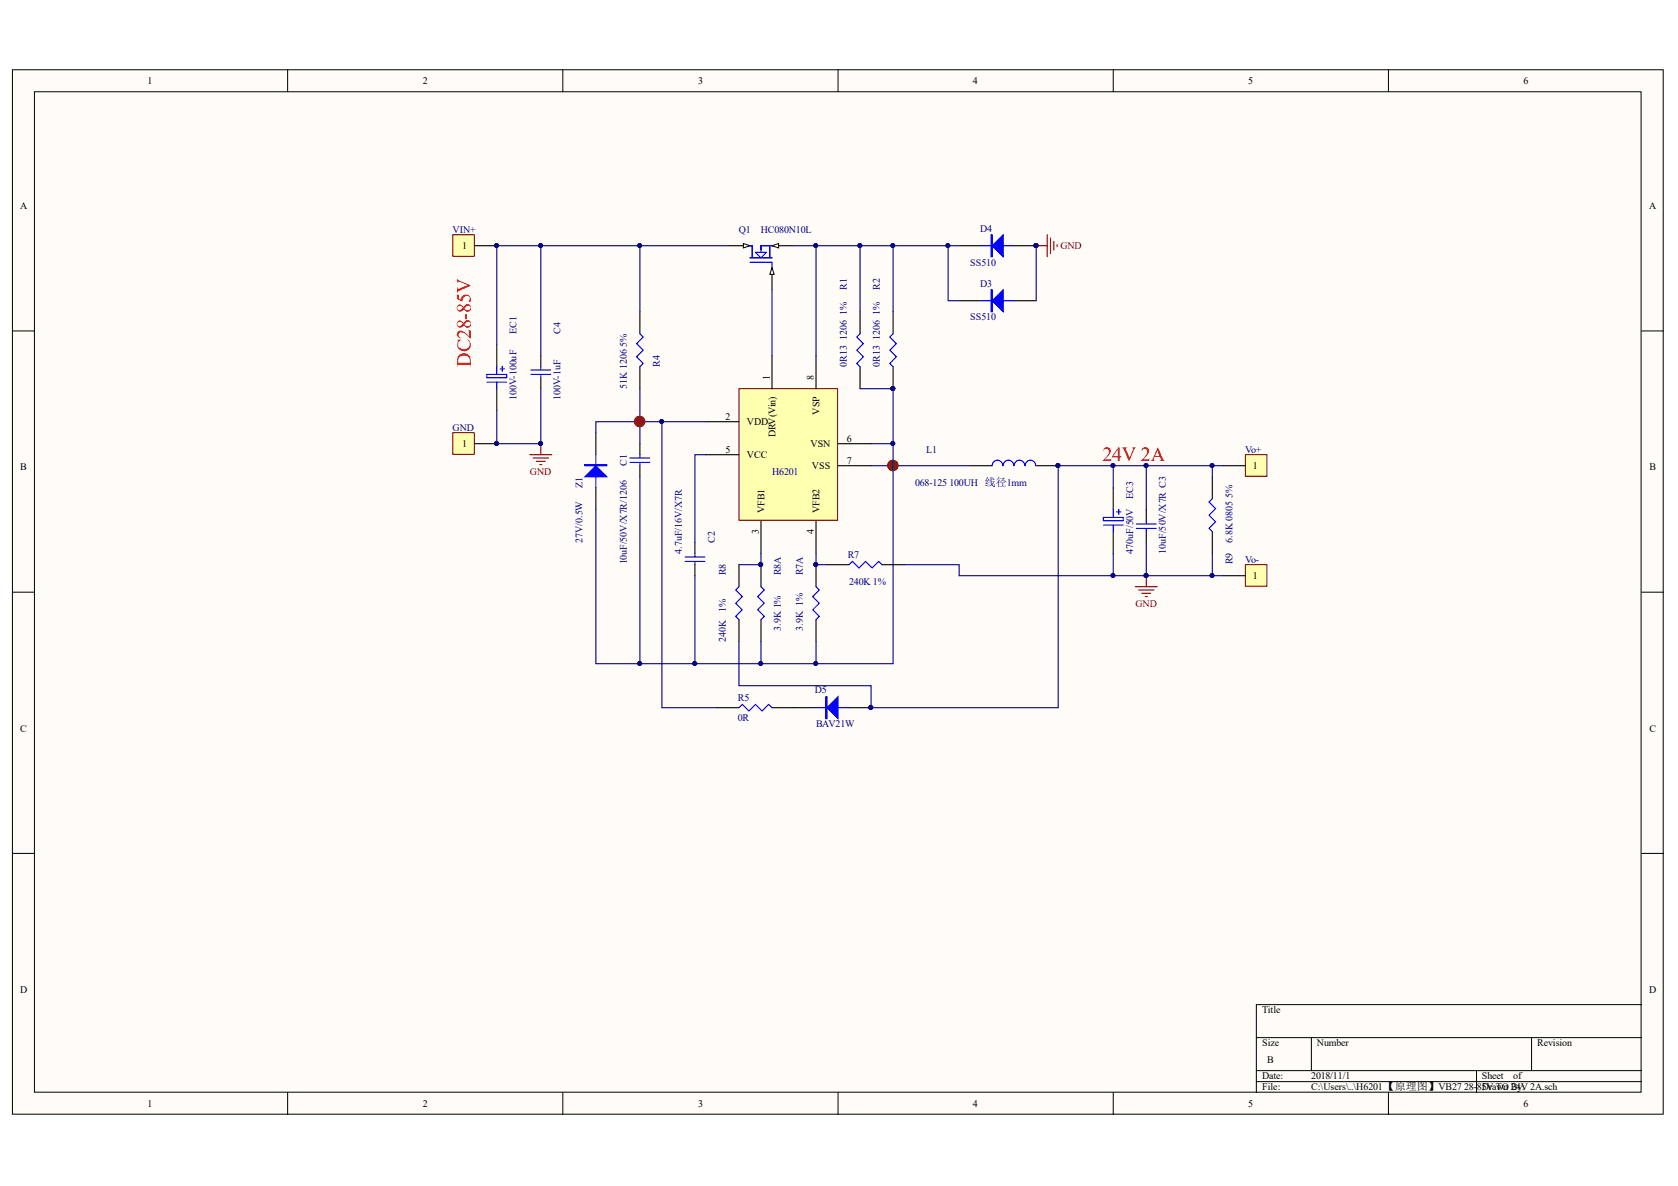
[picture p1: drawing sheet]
<svg xmlns="http://www.w3.org/2000/svg" width="297mm" height="210mm" viewBox="0 0 297 210" stroke-linecap="round" stroke-linejoin="round" font-family="sans-serif">
<g fill="#fffcf8" stroke="#000" stroke-width=".18">
<path d="M2.2 12.3h292.2v184.9h-292.2z"/>
<path d="M6.1 16.2h284.4v177.1h-284.4z"/>
</g>
<g fill="none" stroke="#000" stroke-width=".18">
<path d="M50.9 12.3v3.9M99.6 12.3v3.9M148.3 12.3v3.9M197.1 12.3v3.9M245.8 12.3v3.9M2.2 58.6h3.9M290.6 58.6h3.9M2.2 104.8h3.9M290.6 104.8h3.9M2.2 151h3.9M290.6 151h3.9M290.6 177.8h-68.2v15.6"/>
<path d="M50.9 193.4v3.9M99.6 193.4v3.9M148.3 193.4v3.9M197.1 193.4v3.9M222.4 183.6h68.2M222.4 189.5h68.2M222.4 191.4h68.2M232.1 183.6v5.9M245.8 193.4v3.9M261.4 189.5v3.9M271.1 183.6v5.9"/>
</g>
<g fill="#000080" stroke="#000080" stroke-width=".18">
<circle cx="113.2" cy="74.6" r=".35"/>
<circle cx="158" cy="82.4" r=".35"/>
</g>
<path d="M136.7 47.4v3.9" fill="none" stroke="#000" stroke-width=".2"/>
<path d="M136.7 47.4l.3 1.2h-.7z" fill="#fffcf8"/>
<path d="M136.7 47.4l.3 1.2h-.7z" fill="none" stroke="#000" stroke-width=".18"/>
<path d="M128.9 43.5h3.9" fill="none" stroke="#000" stroke-width=".2"/>
<path d="M131.6 43.1l1.2 .4-1.2 .4z" fill="#fffcf8"/>
<path d="M131.6 43.1l1.2 .4-1.2 .4z" fill="none" stroke="#000" stroke-width=".18"/>
<path d="M136.7 43.5h3.9" fill="none" stroke="#000" stroke-width=".2"/>
<path d="M136.7 43.5l1.1-.4v.8z" fill="#fffcf8"/>
<path d="M136.7 43.5l1.1-.4v.8z" fill="none" stroke="#000" stroke-width=".18"/>
<path d="M113.3 59.1l.6 .5-1.2 1.2 1.2 1.2-1.2 1.2 1.2 1.1-.6 .6M132.8 45.6h3.9M132.8 43.5h.3v2.1M132.8 46.4h3.9v1M133.7 44.7h2l-1 .9zM136.3 43.5v2.1M136.7 43.5h-2v1.2M173.7 43.5h5.8M175.4 41.5h.2v3.9h-.2z" fill="none" stroke="#00f" stroke-width=".2"/>
<path d="M113.3 55.2v3.9M169.8 43.5h3.9M179.5 43.5h3.9M113.3 64.9v3.9" fill="none" stroke="#000" stroke-width=".2"/>
<circle cx="183.4" cy="43.5" r=".35" fill="#000080" stroke="#000080" stroke-width=".18"/>
<path d="M175.5 41.5v3.9" fill="none" stroke="#00f" stroke-width=".19"/>
<path d="M175.6 43.5l2-2v3.9z" fill="#00f"/>
<g fill="none" stroke="#00f" stroke-width=".2">
<path d="M175.6 43.5l2-2v3.9zM86.2 66.3h3.5v.6h-3.5zM86.2 67.6h3.5M87.9 64.9v1.4M87.9 67.6v1.2M88.5 65.3h.8M88.9 64.9v.8M94 66.3h3.5M94 65.5h3.5M95.7 64.9v.6M95.7 66.3v.6M111.5 81.8h3.5"/>
<path d="M111.5 81.1h3.5M113.3 80.5v.6M113.3 81.8v.6M121.3 99.4h3.5M121.3 98.6h3.5M123 98v.6M123 99.4v.5M177.5 82.4a.94 .94 0 0 0-.9-1 .94 .94 0 0 0-1 1M179.4 82.4a.93 .93 0 0 0-.9-.9 .93 .93 0 0 0-.9 .9M181.4 82.4a.94 .94 0 0 0-.9-1 .94 .94 0 0 0-1 1M183.3 82.4a.93 .93 0 0 0-.9-.9 .93 .93 0 0 0-.9 .9"/>
</g>
<g fill="#000080" stroke="#000080" stroke-width=".18">
<circle cx="183.4" cy="43.5" r=".35"/>
<circle cx="187.3" cy="82.4" r=".35"/>
</g>
<path d="M87.9 61v3.9M87.9 68.8v3.9M95.7 63v1.9M95.7 66.9v1.9M113.3 78.5v2M113.3 82.4v2M123 96v2M123 99.9v2M171.7 82.4h3.9M183.4 82.4h3.9" fill="none" stroke="#000" stroke-width=".2"/>
<path d="M220.4 80.5h3.9v3.8h-3.9z" fill="#ffffb0" stroke="#800000" stroke-width=".18"/>
<path d="M216.6 82.4h3.8" fill="none" stroke="#000" stroke-width=".2"/>
<path d="M220.4 99.9h3.9v3.9h-3.9z" fill="#ffffb0" stroke="#800000" stroke-width=".18"/>
<path d="M216.6 101.9h3.8" fill="none" stroke="#000" stroke-width=".2"/>
<path d="M80.1 41.5h3.9v3.9h-3.9z" fill="#ffffb0" stroke="#800000" stroke-width=".18"/>
<path d="M84 43.5h3.9M214.6 84.4v3.9M214.6 94.1v3.9M140.6 125.2h3.9M150.3 125.2h3.9" fill="none" stroke="#000" stroke-width=".2"/>
<g fill="#000080" stroke="#000080" stroke-width=".18">
<circle cx="87.9" cy="43.5" r=".35"/>
<circle cx="154.1" cy="125.2" r=".35"/>
</g>
<path d="M214.6 88.3l-.6 .5 1.2 1.2-1.2 1.2 1.2 1.2-1.2 1.1 .6 .6M144.5 125.2h5.8M146.2 123.3h.2v3.9h-.2z" fill="none" stroke="#00f" stroke-width=".2"/>
<path d="M146.3 123.3v3.9" fill="none" stroke="#00f" stroke-width=".19"/>
<path d="M146.4 125.2l1.9-1.9v3.9z" fill="#00f"/>
<path d="M146.4 125.2l1.9-1.9v3.9z" fill="none" stroke="#00f" stroke-width=".2"/>
<circle cx="154.1" cy="125.2" r=".35" fill="#000080" stroke="#000080" stroke-width=".18"/>
<path d="M130.8 68.8h17.5v23.3h-17.5z" fill="#ffffb0" stroke="#800000" stroke-width=".18"/>
<path d="M125 74.6h5.8M136.7 63v5.8M144.5 63v5.8M148.3 78.5h5.9M125 80.5h5.8M134.7 92.2v5.8M144.5 92.2v5.8M148.3 82.4h5.9" fill="none" stroke="#000" stroke-width=".2"/>
<path d="M80.1 76.6h3.9v3.8h-3.9z" fill="#ffffb0" stroke="#800000" stroke-width=".18"/>
<path d="M84 78.5h3.9M105.5 76.6v3.9M105.5 86.3v3.9" fill="none" stroke="#000" stroke-width=".2"/>
<circle cx="87.9" cy="78.5" r=".35" fill="#000080" stroke="#000080" stroke-width=".18"/>
<path d="M103.5 82.2h3.9v.2h-3.9zM105.5 80.5v5.8" fill="none" stroke="#00f" stroke-width=".2"/>
<path d="M103.5 82.3h3.9" fill="none" stroke="#00f" stroke-width=".19"/>
<path d="M103.5 84.4l2-2 1.9 2z" fill="#00f"/>
<g fill="none" stroke="#00f" stroke-width=".2">
<path d="M152.2 59.1l-.5 .5 1.1 1.2-1.1 1.2 1.1 1.2-1.1 1.1 .5 .6M158.1 59.1l-.6 .5 1.2 1.2-1.2 1.2 1.2 1.2-1.2 1.1 .6 .6M173.7 53.2h5.8M175.4 51.3h.2v3.9h-.2zM103.5 84.4l2-2 1.9 2zM150.3 99.9l.6-.5 1.2 1.1 1.1-1.1 1.2 1.1 1.2-1.1 .5 .5M195.3 91.6h3.5v.6h-3.5zM195.3 92.9h3.5M197.1 90.2v1.4M197.1 92.9v1.2M197.7 90.6h.7M198 90.2v.8"/>
<path d="M201.2 93.5h3.5M201.2 92.7h3.5M202.9 92.2v.5M202.9 93.5v.6M130.8 103.8l-.6 .6 1.2 1.2-1.2 1.2 1.2 1.1-1.2 1.2 .6 .6M134.7 103.8l.6 .6-1.2 1.2 1.2 1.2-1.2 1.1 1.2 1.2-.6 .6M144.5 103.8l.5 .6-1.1 1.2 1.1 1.2-1.1 1.1 1.1 1.2-.5 .6M130.8 125.2l.6-.5 1.2 1.1 1.1-1.1 1.2 1.1 1.2-1.1 .6 .5"/>
</g>
<g fill="none" stroke="#000080" stroke-width=".2">
<path d="M95.7 43.5v19.5M113.3 43.5v11.7M128.9 43.5h-41v17.5M136.7 51.3v11.7M144.5 43.5v19.5M152.2 43.5v11.7M158.1 43.5v11.7M95.7 68.8v9.7h-7.8v-5.8M105.5 76.6v-2h11.7v50.6h9.7M113.3 68.8v9.7M117.2 74.6h7.8M152.2 68.8h5.9v9.7"/>
<path d="M154.2 78.5h3.9v39h-35.1v-15.6M113.3 84.4v33.1h-7.8v-27.3M125 80.5h-2v15.5M134.7 98v1.9h-3.9M144.5 98v1.9h1.9M154.2 82.4h17.5M160 99.9h9.8v2h46.8M197.1 82.4v3.9M197.1 98v3.9M202.9 82.4v7.8M202.9 96v5.9M214.6 82.4v2"/>
<path d="M214.6 98v3.9M216.6 82.4h-29.3v42.8h-33.1v-3.8h-23.4v-7.8M113.3 117.5h9.7M134.7 113.6v3.9M144.5 113.6v3.9"/>
</g>
<g fill="none" stroke="#000" stroke-width=".2">
<path d="M152.2 55.2v3.9M158.1 55.2v3.9M169.8 53.2h3.9M179.5 53.2h3.9M152.2 64.9v3.9M158.1 64.9v3.9M130.8 99.9v3.9M134.7 99.9v3.9M144.5 99.9v3.9M146.4 99.9h3.9M156.1 99.9h3.9M197.1 86.3v3.9"/>
<path d="M197.1 94.1v3.9M202.9 90.2v2M202.9 94.1v1.9M130.8 109.7v3.9M134.7 109.7v3.9M144.5 109.7v3.9M126.9 125.2h3.9M136.7 125.2h3.9"/>
</g>
<g fill="#000080" stroke="#000080" stroke-width=".18">
<circle cx="113.2" cy="117.4" r=".35"/>
<circle cx="117.1" cy="74.6" r=".35"/>
<circle cx="158" cy="43.5" r=".35"/>
<circle cx="144.4" cy="43.5" r=".35"/>
<circle cx="113.2" cy="43.5" r=".35"/>
<circle cx="95.7" cy="43.5" r=".35"/>
<circle cx="87.9" cy="43.5" r=".35"/>
<circle cx="158" cy="78.5" r=".35"/>
<circle cx="158" cy="68.8" r=".35"/>
<circle cx="123" cy="117.4" r=".35"/>
<circle cx="134.7" cy="117.4" r=".35"/>
<circle cx="144.4" cy="117.4" r=".35"/>
<circle cx="134.7" cy="99.9" r=".35"/>
<circle cx="144.4" cy="99.9" r=".35"/>
<circle cx="197" cy="82.4" r=".35"/>
<circle cx="197" cy="101.8" r=".35"/>
<circle cx="152.2" cy="43.5" r=".35"/>
<circle cx="95.7" cy="78.5" r=".35"/>
<circle cx="87.9" cy="78.5" r=".35"/>
<circle cx="183.4" cy="43.5" r=".35"/>
<circle cx="202.9" cy="101.8" r=".35"/>
<circle cx="202.9" cy="82.4" r=".35"/>
<circle cx="214.6" cy="82.4" r=".35"/>
<circle cx="154.1" cy="125.2" r=".35"/>
<circle cx="187.3" cy="82.4" r=".35"/>
<circle cx="214.6" cy="101.8" r=".35"/>
</g>
<g fill="#800000" stroke="#800000" stroke-width=".18">
<circle cx="113.2" cy="74.6" r=".94"/>
<circle cx="158.1" cy="82.4" r=".94"/>
</g>
<g fill="none" stroke="#800000" stroke-width=".2">
<path d="M183.4 43.5h2M185.4 41.5v3.9M186 42.1v2.8M186.5 42.7v1.6M187.1 43.3v.4M95.7 78.5v2M93.8 80.5h3.9M94.4 81.1h2.7M95 81.6h1.5M95.5 82.2h.4M201 103.8h3.9M201.5 104.4h2.8"/>
<path d="M202.1 105h1.6M202.7 105.6h.4M202.9 101.9v1.9"/>
</g>
<path d="M175.5 51.3v3.9" fill="none" stroke="#00f" stroke-width=".19"/>
<path d="M175.6 53.2l2-1.9v3.9z" fill="#00f"/>
<path d="M175.6 53.2l2-1.9v3.9z" fill="none" stroke="#00f" stroke-width=".2"/>
<path d="M140.6 43.5h29.2M167.8 43.5v9.7h2M183.4 43.5v9.7" fill="none" stroke="#000080" stroke-width=".2"/>
<g fill="#000080" stroke="#000080" stroke-width=".18">
<circle cx="144.4" cy="43.5" r=".35"/>
<circle cx="152.2" cy="43.5" r=".35"/>
<circle cx="158" cy="43.5" r=".35"/>
<circle cx="167.8" cy="43.5" r=".35"/>
<circle cx="183.4" cy="43.5" r=".35"/>
</g>
<g font-size="3.5" fill="#f00">
<text x="83.3" y="64.9" transform="rotate(-90 83.3 64.9)">DC28-85V</text>
<text x="195.1" y="81.6">24V 2A</text>
</g>
<g font-size="1.8">
<text x="26.1" y="14.9">1</text>
<text x="74.9" y="14.9">2</text>
<text x="123.6" y="14.9">3</text>
<text x="172.2" y="14.9">4</text>
<text x="220.9" y="14.9">5</text>
<text x="269.7" y="14.9">6</text>
<text x="3.6" y="37">A</text>
<text x="291.9" y="37">A</text>
<text x="81.8" y="44.1">1</text>
<text x="136.3" y="67.3" transform="rotate(-90 136.3 67.3)">1</text>
<text x="144.1" y="67.3" transform="rotate(-90 144.1 67.3)">8</text>
<text x="128.4" y="74.3">2</text>
<text x="132.2" y="75.2">VDD</text>
<text x="137.3" y="77.4" transform="rotate(-90 137.3 77.4)">DRV(Vin)</text>
<text x="145.1" y="73.4" transform="rotate(-90 145.1 73.4)">VSP</text>
<text x="3.6" y="83.3">B</text>
<text x="81.8" y="79.1">1</text>
<text x="128.4" y="80.1">5</text>
<text x="132.2" y="81.1">VCC</text>
<text x="143.5" y="79.1">VSN</text>
<text x="143.7" y="83">VSS</text>
<text x="149.9" y="82.1">7</text>
<text x="149.9" y="78.2">6</text>
<text x="221.8" y="83">1</text>
<text x="292" y="83.3">B</text>
<text x="134.3" y="94.6" transform="rotate(-90 134.3 94.6)">3</text>
<text x="135.3" y="90.8" transform="rotate(-90 135.3 90.8)">VFB1</text>
<text x="144.1" y="94.6" transform="rotate(-90 144.1 94.6)">4</text>
<text x="145.1" y="90.8" transform="rotate(-90 145.1 90.8)">VFB2</text>
<text x="221.8" y="102.4">1</text>
<text x="3.6" y="129.5">C</text>
<text x="292" y="129.5">C</text>
<text x="3.6" y="175.7">D</text>
<text x="223.4" y="179.4">Title</text>
<text x="291.9" y="175.7">D</text>
<text x="223.4" y="185.2">Size</text>
<text x="233.1" y="185.2">Number</text>
<text x="272.1" y="185.2">Revision</text>
<text x="223.4" y="191">Date:</text>
<text x="224.3" y="188.1">B</text>
<text x="232.1" y="191">2018/11/1</text>
<text x="262.3" y="191">Sheet</text>
<text x="267.9" y="191">of</text>
<text x="26.1" y="195.9">1</text>
<text x="74.9" y="195.9">2</text>
<text x="123.6" y="195.9">3</text>
<text x="172.2" y="195.9">4</text>
<text x="220.9" y="195.9">5</text>
<text x="223.4" y="193">File:</text>
<text x="232.1" y="193">C:\Users\..\H6201【原理图】VB27</text>
<text x="259.2" y="193">28-85V wn 24V 2A.sch</text>
<text x="262.3" y="193">DraTO By:</text>
<text x="269.7" y="195.9">6</text>
</g>
<g font-size="1.8" fill="#000080">
<text x="80.1" y="41.2">VIN+</text>
<text x="130.8" y="41.2">Q1</text>
<text x="134.7" y="41.2">HC080N10L</text>
<text x="173.5" y="41">D4</text>
<text x="171.7" y="47">SS510</text>
<text x="149.9" y="51.3" transform="rotate(-90 149.9 51.3)">R1</text>
<text x="155.7" y="51.3" transform="rotate(-90 155.7 51.3)">R2</text>
<text x="173.5" y="50.7">D3</text>
<text x="91.4" y="59.1" transform="rotate(-90 91.4 59.1)">EC1</text>
<text x="99.2" y="59.1" transform="rotate(-90 99.2 59.1)">C4</text>
<text x="149.9" y="55.8" transform="rotate(-90 149.9 55.8)">1%</text>
<text x="155.7" y="55.8" transform="rotate(-90 155.7 55.8)">1%</text>
<text x="171.7" y="56.7">SS510</text>
<text x="111" y="61.4" transform="rotate(-90 111 61.4)">5%</text>
<text x="116.8" y="64.9" transform="rotate(-90 116.8 64.9)">R4</text>
<text x="149.9" y="64.9" transform="rotate(-90 149.9 64.9)">0R13</text>
<text x="149.9" y="60.2" transform="rotate(-90 149.9 60.2)">1206</text>
<text x="155.7" y="64.9" transform="rotate(-90 155.7 64.9)">0R13</text>
<text x="155.7" y="60.2" transform="rotate(-90 155.7 60.2)">1206</text>
<text x="91.4" y="70.7" transform="rotate(-90 91.4 70.7)">100V-100uF</text>
<text x="99.2" y="70.7" transform="rotate(-90 99.2 70.7)">100V-1uF</text>
<text x="111" y="68.8" transform="rotate(-90 111 68.8)">51K 1206</text>
<text x="80.1" y="76.2">GND</text>
<text x="111" y="82.4" transform="rotate(-90 111 82.4)">C1</text>
<text x="163.9" y="80.1">L1</text>
<text x="220.4" y="80.1">Vo+</text>
<text x="103.1" y="86.3" transform="rotate(-90 103.1 86.3)">Z1</text>
<text x="136.7" y="84">H6201</text>
<text x="162" y="86">068-125</text>
<text x="168.1" y="86">100UH 线径1mm</text>
<text x="200.6" y="88.2" transform="rotate(-90 200.6 88.2)">EC3</text>
<text x="218.2" y="88.2" transform="rotate(-90 218.2 88.2)">5%</text>
<text x="103.1" y="96" transform="rotate(-90 103.1 96)">27V/0.5W</text>
<text x="111" y="99.9" transform="rotate(-90 111 99.9)">10uF/50V/X7R/1206</text>
<text x="120.7" y="98" transform="rotate(-90 120.7 98)">4.7uF/16V/X7R</text>
<text x="126.5" y="96" transform="rotate(-90 126.5 96)">C2</text>
<text x="128.5" y="101.8" transform="rotate(-90 128.5 101.8)">R8</text>
<text x="138.2" y="101.8" transform="rotate(-90 138.2 101.8)">R8A</text>
<text x="142.1" y="101.8" transform="rotate(-90 142.1 101.8)">R7A</text>
<text x="150.1" y="98.8">R7</text>
<text x="200.6" y="98" transform="rotate(-90 200.6 98)">470uF/50V</text>
<text x="206.4" y="98" transform="rotate(-90 206.4 98)">10uF/50V/X7R C3</text>
<text x="218.2" y="99.9" transform="rotate(-90 218.2 99.9)">R9</text>
<text x="218.2" y="96" transform="rotate(-90 218.2 96)">6.8K 0805</text>
<text x="220.4" y="99.6">Vo-</text>
<text x="150.3" y="103.5">240K 1%</text>
<text x="128.5" y="113.6" transform="rotate(-90 128.5 113.6)">240K</text>
<text x="128.5" y="108.4" transform="rotate(-90 128.5 108.4)">1%</text>
<text x="138.2" y="111.7" transform="rotate(-90 138.2 111.7)">3.9K 1%</text>
<text x="142.1" y="111.7" transform="rotate(-90 142.1 111.7)">3.9K 1%</text>
<text x="130.6" y="124.1">R5</text>
<text x="144.2" y="122.7">D5</text>
<text x="130.6" y="127.6">0R</text>
<text x="144.5" y="128.7">BAV21W</text>
</g>
<g font-size="1.8" fill="#800000">
<text x="187.7" y="44.1">GND</text>
<text x="93.8" y="84">GND</text>
<text x="201" y="107.3">GND</text>
</g>
</svg>
